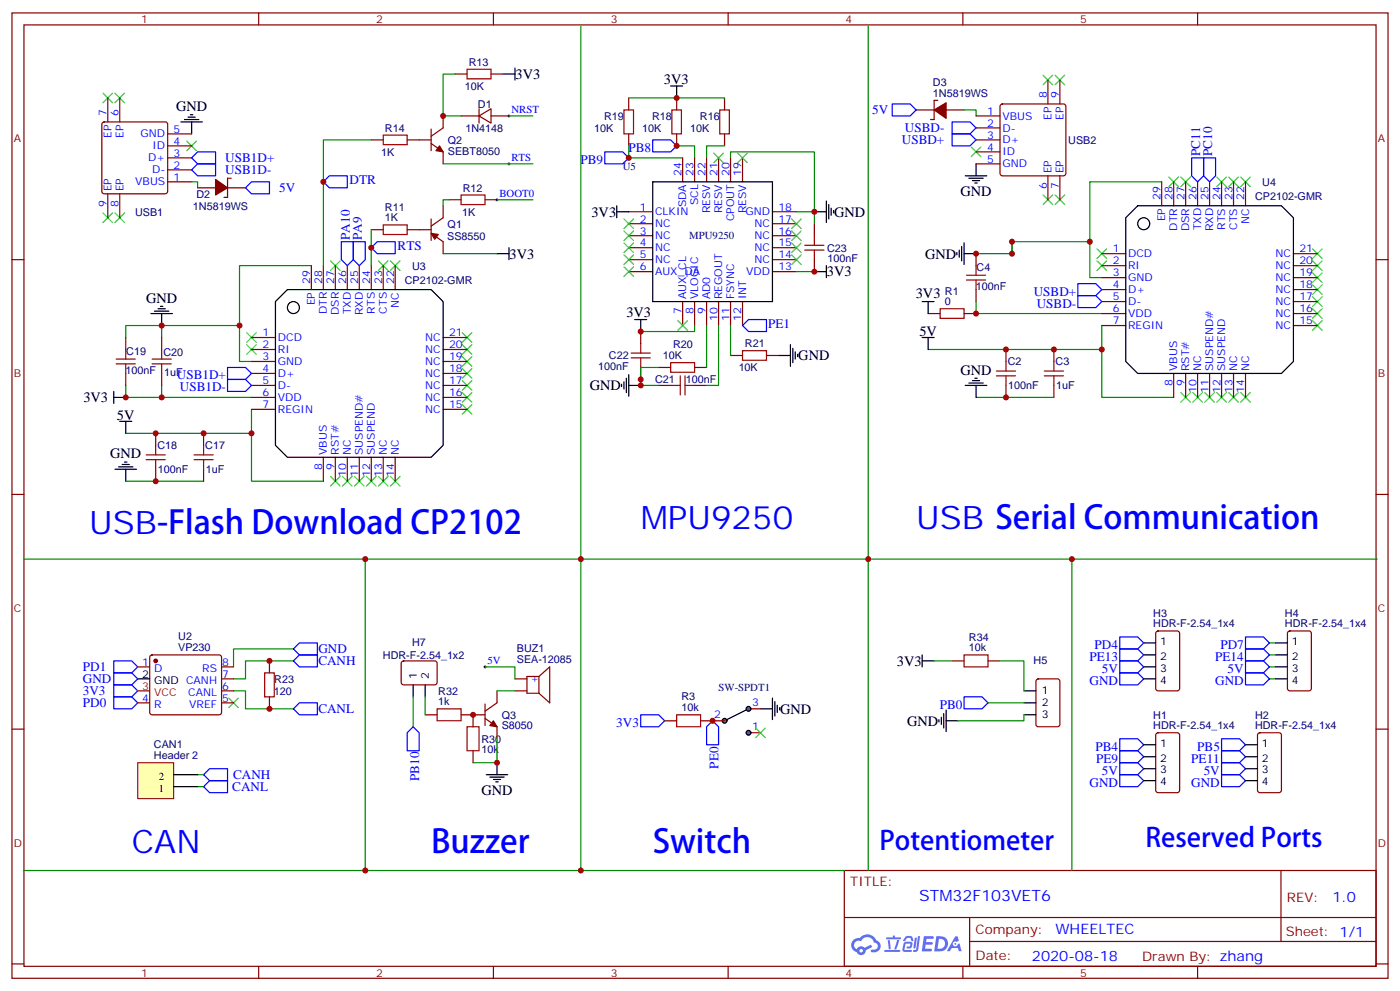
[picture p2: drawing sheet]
<svg xmlns="http://www.w3.org/2000/svg" width="412mm" height="292mm" viewBox="0 0 412 292" stroke-linecap="round" stroke-linejoin="round" font-family="sans-serif">
<g fill="none" stroke="#870000" stroke-width=".35">
<path d="M3.5 3.8h405.4v284.3h-405.4zM7.1 7.3h398.2v277.3h-398.2zM76.2 3.8v3.5M145.3 3.8v3.5M214.5 3.8v3.5M283.6 3.8v3.5M352.8 3.8v3.5M3.5 76.5h3.6M405.3 76.5h3.6M3.5 145.6h3.6M405.3 145.6h3.6M3.5 214.8h3.6"/>
<path d="M405.3 214.8h3.6M248.7 256.4h156.6v28.2h-156.6zM377.3 256.4v20.9M248.7 270.2h156.5M285.6 277.3h119.6M285.6 270.2v14.2M3.5 283.9h3.6M76.2 284.6v3.5M145.3 284.6v3.5M214.5 284.6v3.5M283.6 284.6v3.5M352.8 284.6v3.5"/>
<path d="M405.3 283.9h3.6"/>
</g>
<g fill="#5487ff">
<path d="M272.1 275.7h2.6l.3 .2-.1 .6h-2l-.1 1h1.6l.4 .4-.4 .4h-1.7l-.2 1.1 1.8 .1 .3 .3-.2 .4h-2.9z"/>
<path d="M281.4 275.8h.7l.4 1.3-.7 .3a.74 .74 0 0 0-1.1 .3 .74 .74 0 0 0 .5 1.1 .74 .74 0 0 0 .9-.7l.5-.3 .7 2.4h-.9l-.2-1h-1.9l-.5 1h-.9z"/>
<path d="M269.5 276.2h.6l-.4 2.9a.31 .31 0 0 1-.3 .3 .31 .31 0 0 1-.3-.3z"/>
<path d="M270.4 275.7h.6l-.5 4a.89 .89 0 0 1-.7 .7 .89 .89 0 0 1-.9-.3l1-.5z"/>
<path d="M266.8 275.9l.6-.2 1.2 .1 .5 1.3-.6 .1-.4-.9-1 .1a.95 .95 0 0 1-1 .8l-.1-.2z"/>
<path d="M266.4 277.6l1.8-.2a1.04 1.04 0 0 1 .6 1.1 1.04 1.04 0 0 1-.8 .9h-.7a.29 .29 0 0 1-.3-.4 .29 .29 0 0 1 .3-.2h.7l.2-.8h-1.4l-.4 1.8h1.9a.29 .29 0 0 1 .3 .3 .29 .29 0 0 1-.3 .3h-2l-.4-.3 .2-2.1z"/>
<path d="M260.5 279.8h4.4a.3 .3 0 0 1 .3 .3 .3 .3 0 0 1-.3 .3h-4.3z"/>
<path d="M264.3 276.9h.6l-.5 1.6a1.02 1.02 0 0 1-.7 1.2l-.2-.3z"/>
<path d="M261.5 276.9h.6l.3 2.4-.3 .3-.3-.2z"/>
<path d="M261.1 276.1h1.9l.2-.5h.5l-.1 .5h1.5a.29 .29 0 0 1 .3 .3 .29 .29 0 0 1-.3 .3h-3.9z"/>
<path d="M275.8 275.7l-.6 4.5h1.4a2.27 2.27 0 0 0 2.7-2.3 2.27 2.27 0 0 0-2.7-2.2zM276.6 276.5a1.5 1.5 0 0 1 1.8 1.6 1.5 1.5 0 0 1-1.9 1.3h-.3z"/>
<path d="M251.4 276.9a2.09 2.09 0 0 0 1 3.5 1.37 1.37 0 0 0 1.5 .9 1.37 1.37 0 0 0 1.1-1.4l2-1-.5-.7-1.8 1a1.4 1.4 0 0 0-2.3 .4 1.32 1.32 0 0 1-.6-1.9 1.32 1.32 0 0 1 1.9-.4 2.02 2.02 0 0 1 2-1.3 2.02 2.02 0 0 1 1.8 1.6 1.09 1.09 0 0 1 1.1 1.4 1.09 1.09 0 0 1-1.6 .7 .41 .41 0 0 0-.5 .3 .41 .41 0 0 0 .4 .5 1.89 1.89 0 0 0 2.4-1.2 1.89 1.89 0 0 0-1.2-2.4 2.98 2.98 0 0 0-5-.6l-1 .1zM253.2 280a.52 .52 0 0 1 1 0 .52 .52 0 0 1-1 0z"/>
<circle cx="281.4" cy="278" r=".28"/>
</g>
<g fill="none" stroke="#008700" stroke-width=".35">
<path d="M185.2 28.9h28.2M284 32.4h3.5v1.7M56.4 53.6h1.8v1.7M132.3 58.8h-1.8v1.8M185.2 43v3.5h15.9M199.3 43h5.3v3.5M213.4 43h-5.3v3.5M342.2 53.6h-21.2v28.2h3.6M91.7 78.2h-21.1v28.3h3.5M130.5 74.7h15.9M298.1 71.2v3.5h-10.6M321 71.2h-22.9v3.5"/>
<path d="M47.6 95.9h-10.6v3.5M70.6 95.9h-23v3.5M287.5 88.8v3.6h37.1M324.6 95.9v7h-51.2M37 113.5v3.6h37.1M47.6 113.5v3.6M287.5 117.1h22.9M324.6 102.9v14.2h21.1M74.1 127.6v14.1h21.1M74.1 120.6v7h-37.1M37 141.7h23M86.4 194.7h-14.1v5.3h-3.5"/>
<path d="M86.4 191.1h-17.6v5.3M68.8 203.5h3.5v5.3h14.1M146.4 217.6v7h-7.1M58.2 231.7h1.8M58.2 228.2h1.8"/>
</g>
<g fill="none" stroke="#000" stroke-width=".35">
<path d="M53.3 35.9h6.3M54.3 35.2h4.3M55.4 34.5h2.1M56.1 33.8h.7M56.4 35.9v3.5M197.6 25.3h3.5M199.3 25.3v3.6M192.3 53.6h35.2v35.2h-35.2zM243.4 59.2v6.3M284.3 51.8h6.4M285.4 52.5h4.2M286.5 53.2h2.1"/>
<path d="M287.2 53.9h.7M287.5 48.3v3.5M239.9 62.4h3.5M243.4 78.2v3.6M244.1 60.3v4.2M244.8 61.3v2.1M245.5 62v.7M281.9 74.4v.7M282.6 73.7v2.1M283.3 72.6v4.2M284 74.7h3.5M284 71.5v6.4"/>
<path d="M335.1 60.6h42.4l3.5 3.5v42.4l-3.5 3.5h-42.4l-3.5-3.5v-42.4zM44.4 92.4h6.4M45.5 91.7h4.2M46.6 90.9h2.1M47.3 90.2h.7M47.6 92.4v3.5M84.7 85.3h42.3l3.5 3.5v42.4l-3.5 3.5h-42.3l-3.6-3.5v-42.4zM239.9 80h3.5M271.6 88.8h3.6M271.6 99.4h3.6M273.4 88.8v3.6M273.4 99.4v3.5"/>
<path d="M33.5 117.1h3.5M33.5 115.3v3.5M229.3 104.7h3.5M232.8 101.5v6.4M233.5 102.6v4.2M234.2 103.6v2.2M234.9 104.4v.7M284.3 113.5h6.4M285.4 112.8h4.2M286.5 112.1h2.1M287.2 111.4h.7M287.5 113.5v3.6"/>
<path d="M33.9 138.2h6.3M34.9 137.5h4.3M35.3 124.1h3.5M36 136.8h2.1M36.7 136.1h.7M37 124.1v3.5M37 138.2v3.5M40.6 200h3.5M220.5 208.8l-7.1 3.5M224 208.8h3.5M227.5 205.6v6.3M228.2 206.7v4.2"/>
<path d="M229 207.7v2.1M229.7 208.4v.7M143.2 228.2h6.4M144.3 228.9h4.2M145.3 229.6h2.2M146 230.3h.8M146.4 224.6v3.6"/>
<circle cx="336.9" cy="65.9" r="1.76"/>
<circle cx="86.4" cy="90.6" r="1.76"/>
</g>
<g fill="none" stroke="#3c3" stroke-width=".35">
<path d="M30.3 27.4l2.9 2.9M33.2 27.4l-2.9 2.9M33.9 27.4l2.8 2.9M36.7 27.4l-2.8 2.9M307.3 22.2l2.8 2.8M310.1 22.2l-2.8 2.8M310.8 22.2l2.8 2.8M313.6 22.2l-2.8 2.8M55 41.6l2.9 2.8M57.9 41.6l-2.9 2.8M217.3 45.1l2.8 2.8M220.1 45.1l-2.8 2.8"/>
<path d="M286.1 43.3l2.8 2.8M288.9 43.3l-2.8 2.8M307.3 57.4l2.8 2.9M310.1 57.4l-2.8 2.9M310.8 57.4l2.8 2.9M313.6 57.4l-2.8 2.9M344.3 52.1l2.8 2.9M347.1 52.1l-2.8 2.9M347.8 52.1l2.9 2.9M350.7 52.1l-2.9 2.9M358.4 52.1l2.8 2.9M361.2 52.1l-2.8 2.9"/>
<path d="M361.9 52.1l2.9 2.9M364.8 52.1l-2.9 2.9M365.5 52.1l2.8 2.9M368.3 52.1l-2.8 2.9M30.3 62.7l2.9 2.8M33.2 62.7l-2.9 2.8M33.9 62.7l2.8 2.8M36.7 62.7l-2.8 2.8M97.4 76.8l2.8 2.9M100.2 76.8l-2.8 2.9M111.5 76.8l2.8 2.9M114.3 76.8l-2.8 2.9"/>
<path d="M115 76.8l2.8 2.9M117.8 76.8l-2.8 2.9M183.8 75.1l2.8 2.8M183.8 71.5l2.8 2.9M183.8 68l2.8 2.8M183.8 64.5l2.8 2.8M183.8 78.6l2.8 2.8M186.6 71.5l-2.8 2.9M186.6 68l-2.8 2.8M186.6 64.5l-2.8 2.8M186.6 75.1l-2.8 2.8M186.6 78.6l-2.8 2.8"/>
<path d="M233.2 75.1l2.8 2.8M233.2 71.5l2.8 2.9M233.2 68l2.8 2.8M233.2 64.5l2.8 2.8M236 75.1l-2.8 2.8M236 71.5l-2.8 2.9M236 68l-2.8 2.8M236 64.5l-2.8 2.8M323.1 73.3l2.9 2.8M323.1 76.8l2.9 2.9M326 76.8l-2.9 2.9M326 73.3l-2.9 2.8"/>
<path d="M386.6 76.8l2.9 2.9M386.6 73.3l2.9 2.8M389.5 76.8l-2.9 2.9M389.5 73.3l-2.9 2.8M72.7 98l2.8 2.8M75.5 98l-2.8 2.8M136.2 98l2.8 2.8M139 98l-2.8 2.8M386.6 80.4l2.9 2.8M386.6 94.5l2.9 2.8M386.6 90.9l2.9 2.9M386.6 87.4l2.9 2.8"/>
<path d="M386.6 83.9l2.9 2.8M389.5 83.9l-2.9 2.8M389.5 94.5l-2.9 2.8M389.5 90.9l-2.9 2.9M389.5 80.4l-2.9 2.8M389.5 87.4l-2.9 2.8M72.7 101.5l2.8 2.9M75.5 101.5l-2.8 2.9M136.2 119.2l2.8 2.8M136.2 115.6l2.8 2.9M136.2 112.1l2.8 2.8M136.2 108.6l2.8 2.8"/>
<path d="M136.2 105.1l2.8 2.8M136.2 101.5l2.8 2.9M139 108.6l-2.8 2.8M139 119.2l-2.8 2.8M139 115.6l-2.8 2.9M139 112.1l-2.8 2.8M139 105.1l-2.8 2.8M139 101.5l-2.8 2.9M347.8 115.6l2.9 2.9M350.7 115.6l-2.9 2.9M351.4 115.6l2.8 2.9M354.2 115.6l-2.8 2.9"/>
<path d="M354.9 115.6l2.8 2.9M357.7 115.6l-2.8 2.9M358.4 115.6l2.8 2.9M361.2 115.6l-2.8 2.9M361.9 115.6l2.9 2.9M364.8 115.6l-2.9 2.9M365.5 115.6l2.8 2.9M368.3 115.6l-2.8 2.9M97.4 140.3l2.8 2.9M100.2 140.3l-2.8 2.9M100.9 140.3l2.8 2.9M103.7 140.3l-2.8 2.9"/>
<path d="M104.4 140.3l2.8 2.9M107.2 140.3l-2.8 2.9M107.9 140.3l2.9 2.9M110.8 140.3l-2.9 2.9M111.5 140.3l2.8 2.9M114.3 140.3l-2.8 2.9M115 140.3l2.8 2.9M117.8 140.3l-2.8 2.9M67.4 205.6l2.8 2.8M70.2 205.6l-2.8 2.8"/>
</g>
<g fill="none" stroke="#00f" stroke-width=".35">
<path d="M262.8 30.6h5.3l1.8 1.8-1.8 1.7h-5.3zM280.5 35.9h5.2l1.8 1.8-1.8 1.7h-5.2zM280.5 39.4h5.2l1.8 1.8-1.8 1.8h-5.2zM56.4 50l1.8-1.7h5.3v3.5h-5.3zM56.4 46.5l1.8-1.8h5.3v3.6h-5.3zM72.3 55.3l1.8-1.7h5.3v3.5h-5.3zM100.5 71.2h3.6v5.3l-1.8 1.7-1.8-1.7zM104.1 71.2h3.5v5.3l-1.8 1.7-1.7-1.7zM317.5 87.1h5.3l1.8 1.7-1.8 1.8h-5.3zM317.5 83.5h5.3l1.8 1.8-1.8 1.8h-5.3zM67 111.8h5.3l1.8 1.7-1.8 1.8h-5.3zM67 108.2h5.3l1.8 1.8-1.8 1.8h-5.3z"/>
<path d="M33.5 198.2h5.3l1.8 1.8-1.8 1.7h-5.3zM33.5 194.7h5.3l1.8 1.7-1.8 1.8h-5.3zM86.4 194.7l1.8-1.8h5.3v3.5h-5.3zM86.4 191.1l1.8-1.7h5.3v3.5h-5.3zM33.5 201.7h5.3l1.8 1.8-1.8 1.7h-5.3zM33.5 205.2h5.3l1.8 1.8-1.8 1.8h-5.3zM86.4 208.8l1.8-1.8h5.3v3.5h-5.3zM121.7 214.1l1.8 1.7v5.3h-3.6v-5.3zM188.7 210.5h5.3l1.8 1.8-1.8 1.8h-5.3zM209.9 212.3l1.8 1.8v5.3h-3.6v-5.3zM60 228.2l1.7-1.8h5.3v3.5h-5.3zM60 231.7l1.7-1.8h5.3v3.6h-5.3z"/>
</g>
<g fill="none" stroke="#a10000" stroke-width=".35">
<path d="M183.8 32.4h2.8v7h-2.8zM197.9 32.4h2.8v7h-2.8zM212 32.4h2.8v7h-2.8zM135.8 57.4h7.1v2.9h-7.1zM112.9 66.3h7v2.8h-7zM237.1 72.2h5.6M237.1 73.7h5.6M239.9 69.4v2.8M239.9 73.7v2.8M287.5 78.2v2.9M276.9 90.9h7.1v2.9h-7.1zM284.7 82.5h5.6"/>
<path d="M284.7 81.1h5.6M287.5 82.5v2.8M34.2 107.2h5.7M34.2 105.8h5.7M37 102.9v2.9M37 107.2v2.8M44.8 107.2h5.6M44.8 105.8h5.6M47.6 102.9v2.9M47.6 107.2v2.8M293.5 110.7h5.7M293.5 109.3h5.7"/>
<path d="M296.3 106.5v2.8M296.3 110.7v2.8M307.6 110.7h5.7M307.6 109.3h5.7M310.4 106.5v2.8M310.4 110.7v2.8M43 135.4h5.7M43 134h5.7M45.9 131.2v2.8M45.9 135.4v2.8M57.1 135.4h5.7M57.1 134h5.7"/>
<path d="M60 131.2v2.8M60 135.4v2.8M78 198.2h2.8v7h-2.8zM128.8 208.8h7v3.5h-7zM137.6 214.1h3.5v7h-3.5zM199.3 210.5h7.1v3.6h-7.1z"/>
</g>
<g fill="none" stroke="#870000" stroke-width=".35">
<path d="M30.2 36.1l.5-.2h18l.5 .2 .2 .5v19.8l-.2 .5-.5 .2h-18l-.5-.3-.2-.4v-19.8zM31.7 28.9v7M35.3 28.9v7M49.4 39.4h7M185.2 28.9v3.5M185.2 39.4v3.6M199.3 28.9v3.5M199.3 39.4v3.6M213.4 28.9v3.5M213.4 39.4v3.6M269.9 32.4h5.3M276.2 29.6h-1v5.6h-1.1"/>
<path d="M278.7 32.4h5.3M287.5 34.1h7.1M287.5 37.7h7.1M294.8 30.8l.5-.2h18l.5 .2 .2 .5v19.8l-.3 .5-.4 .2h-18l-.5-.2-.2-.5v-19.8zM308.7 23.6v7M312.2 23.6v7M31.7 57.1v7M35.3 57.1v7M49.4 53.6h7M49.4 50h7M49.4 46.5h7M49.4 43h7"/>
<path d="M58.2 55.3h5.3M67 55.3h5.3M68.1 52.5h-1.1v5.6h-1M132.3 58.8h3.5M142.9 58.8h3.5M201.1 46.5v7.1M204.6 46.5v7.1M208.1 46.5v7.1M211.7 46.5v7.1M215.2 46.5v7.1M218.7 46.5v7.1M287.5 41.2h7.1"/>
<path d="M287.5 44.7h7.1M287.5 48.3h7.1M308.7 51.8v7M312.2 51.8v7M342.2 53.6v7M345.7 53.6v7M349.2 53.6v7M352.8 53.6v7M356.3 53.6v7M359.8 53.6v7M363.4 53.6v7M366.9 53.6v7"/>
<path d="M91.7 78.2v7.1M95.2 78.2v7.1M98.8 78.2v7.1M102.3 78.2v7.1M105.8 78.2v7.1M109.4 78.2v7.1M109.4 67.7h3.5M112.9 78.2v7.1M116.4 78.2v7.1M119.9 67.7h7.1M127 68.7l3.5 2.5v3.5M127 64.5v6.3"/>
<path d="M130.5 60.6v3.5l-3.5 2.5M185.2 65.9h7.1M185.2 69.4h7.1M185.2 73h7.1M185.2 76.5h7.1M185.2 62.4h7.1M227.5 65.9h7.1M227.5 69.4h7.1M227.5 73h7.1M227.5 76.5h7.1M227.5 62.4h7.1M239.9 65.9v3.5"/>
<path d="M239.9 76.5v3.5M287.5 74.7v3.5M324.6 74.7h7M324.6 78.2h7M381 74.7h7.1M381 78.2h7.1M37 99.4v3.5M47.6 99.4v3.5M74.1 99.4h7M130.5 99.4h7.1M185.2 80h7.1M201.1 88.8v7.1"/>
<path d="M204.6 88.8v7.1M208.1 88.8v7.1M211.7 88.8v7.1M215.2 88.8v7.1M218.7 88.8v7.1M227.5 80h7.1M273.4 92.4h3.5M284 92.4h3.5M287.5 85.3v3.5M324.6 92.4h7M324.6 81.8h7M324.6 85.3h7"/>
<path d="M324.6 88.8h7M324.6 95.9h7M381 92.4h7.1M381 81.8h7.1M381 85.3h7.1M381 88.8h7.1M381 95.9h7.1M37 110v3.5M47.6 110v3.5M74.1 102.9h7M74.1 106.5h7M74.1 110h7"/>
<path d="M74.1 113.5h7M74.1 117.1h7M130.5 102.9h7.1M130.5 106.5h7.1M130.5 110h7.1M130.5 113.5h7.1M130.5 117.1h7.1M296.3 102.9v3.6M296.3 113.5v3.6M310.4 102.9v3.6M310.4 113.5v3.6M345.7 110v7.1"/>
<path d="M349.2 110v7.1M352.8 110v7.1M356.3 110v7.1M359.8 110v7.1M363.4 110v7.1M366.9 110v7.1M45.9 127.6v3.6M45.9 138.2v3.5M60 127.6v3.6M60 138.2v3.5M74.1 120.6h7M95.2 134.7v7"/>
<path d="M98.8 134.7v7M102.3 134.7v7M105.8 134.7v7M109.4 134.7v7M112.9 134.7v7M116.4 134.7v7M130.5 120.6h7.1M40.6 196.4h3.5M44.3 193.1l.5-.2h19.8l.5 .2 .2 .5v16.2l-.3 .5-.4 .2h-19.8l-.5-.2-.2-.5v-16.2zM65.3 196.4h3.5M65.3 200h3.5M79.4 194.7v3.5"/>
<path d="M151.7 200h3.5M158.7 199.2l3.2-2.8v10.6l-3.2-2.8M158.7 199.2v5M158.7 199.2h-3.5v5h3.5M40.6 207h3.5M65.3 207h3.5M65.3 203.5h3.5M79.4 205.2v3.6M125.2 210.5h3.6M135.8 210.5h7.1M139.3 210.5v3.6M142.9 211.6l3.5 2.5v3.5"/>
<path d="M142.9 207.4v6.3M146.4 203.5v3.5l-3.5 2.5M151.7 203.5h3.5M195.8 212.3h3.5M206.4 212.3h3.5M220.5 208.8h3.5M220.5 215.8h3.5M139.3 221.1v3.5"/>
</g>
<g fill="#870000" stroke="#870000" stroke-width=".35">
<path d="M127 68.7l2.1 .4-1 1.4z"/>
<path d="M63.5 52.8l3.5 2.5-3.5 2.1z"/>
<path d="M275.2 32.4l3.5-2.1v4.6z"/>
<path d="M145.3 212.3l1.1 1.8-2.1-.4z"/>
<circle cx="45.9" cy="194.7" r=".53"/>
</g>
<path d="M146 58.8h.8M146.4 58.5v.7M142.5 196.4h.7M142.9 196.1v.7" fill="none" stroke="#000" stroke-width=".29"/>
<path d="M40.6 203.5h3.5" fill="none" stroke="#f00" stroke-width=".35"/>
<g fill="#666" stroke="#000" stroke-width=".35">
<circle cx="220.5" cy="208.8" r=".71"/>
<circle cx="220.5" cy="215.8" r=".71"/>
<circle cx="213.4" cy="212.3" r=".71"/>
</g>
<g fill="none" stroke="#870000" stroke-width=".35">
<path d="M127 38v6.4M130.5 34.1v3.6l-3.5 2.4M134.1 21.8h3.5M135.8 34.1h5.3M141.1 32v4.3M141.1 34.1l3.5-2.1v4.3zM144.6 21.8h3.6M144.6 34.1h5.3M109.4 41.2h3.5M119.9 41.2h7.1M127 42.3l3.5 2.4v3.6M188.7 97.6v3.6"/>
<path d="M188.7 108.2v3.6M194 108.2h3.6M194 113.5h3.6M204.6 108.2h3.5M204.6 113.5h3.5M215.2 104.7h3.5M225.8 104.7h3.5M118.4 194.9l.5-.2h9.4l.5 .7-.1 5.9-.6 .4h-9.5l-.4-.7v-5.6zM340.7 186l.4-.2h5.7l.6 .5 .1 16.5-.5 .6-5.9 .1-.6-.5-.1-16.5zM379.5 186l.4-.2h5.7l.6 .5 .1 16.5-.5 .6-5.9 .1-.6-.5-.1-16.5zM209.9 212.3h3.5M305.4 200.2l.5-.2h5.6l.7 .4v13l-.5 .6-5.8 .1-.7-.5v-12.9z"/>
<path d="M340.7 216l.4-.2h5.7l.6 .5 .1 16.5-.5 .6-5.9 .1-.6-.5-.1-16.5zM370.7 216l.4-.2h5.7l.6 .5 .1 16.5-.5 .6-5.9 .1-.6-.5-.1-16.5z"/>
</g>
<path d="M210.3 45.1l2.8 2.8M213.1 45.1l-2.8 2.8M199.7 94.5l2.8 2.8M202.5 94.5l-2.8 2.8M222.6 214.4l2.8 2.8M225.4 214.4l-2.8 2.8" fill="none" stroke="#3c3" stroke-width=".35"/>
<g fill="none" stroke="#008700" stroke-width=".35">
<path d="M134.1 21.8h-3.6v12.3h5.3M149.9 34.1h7.1M109.4 41.2h-14.2v37M130.5 48.3h26.5M146.4 58.8h10.6M215.2 46.5v-1.8h24.7v17.7M109.4 67.7v10.5M234.6 62.4h5.3v3.5M204.6 95.9v1.7h-15.9M208.1 95.9v12.3M211.7 95.9v17.6h-3.6M215.2 95.9v8.8"/>
<path d="M234.6 80h5.3M188.7 111.8v1.7M194 108.2h-5.3v5.3h5.3M142.9 196.4h8.8v3.6M373.9 200h1.8M373.9 196.4h1.8M373.9 192.9h1.8M373.9 189.4h1.8M146.4 203.5h5.3"/>
</g>
<g fill="none" stroke="#00f" stroke-width=".35">
<path d="M95.2 53.6l1.8-1.8h5.3v3.5h-5.3zM178.2 44.7h5.2l1.8 1.8-1.8 1.8h-5.2zM192.3 41.2h5.3l1.7 1.8-1.7 1.7h-5.3zM351 46.5h3.5v5.3l-1.7 1.8-1.8-1.8zM354.5 46.5h3.6v5.3l-1.8 1.8-1.8-1.8zM109.4 73l1.7-1.8h5.3v3.5h-5.3zM218.7 95.9l1.8-1.8h5.3v3.5h-5.3zM329.8 191.1h5.3l1.8 1.8-1.8 1.8h-5.3zM329.8 187.6h5.3l1.8 1.8-1.8 1.7h-5.3zM329.8 194.7h5.3l1.8 1.7-1.8 1.8h-5.3zM329.8 198.2h5.3l1.8 1.8-1.8 1.7h-5.3zM366.9 187.6h5.3l1.7 1.8-1.7 1.7h-5.3z"/>
<path d="M366.9 191.1h5.3l1.7 1.8-1.7 1.8h-5.3zM366.9 194.7h5.3l1.7 1.7-1.7 1.8h-5.3zM366.9 198.2h5.3l1.7 1.8-1.7 1.7h-5.3zM284 205.2h5.3l1.7 1.8-1.7 1.8h-5.3zM329.8 217.6h5.3l1.8 1.8-1.8 1.7h-5.3zM359.8 217.6h5.3l1.8 1.8-1.8 1.7h-5.3zM329.8 221.1h5.3l1.8 1.8-1.8 1.7h-5.3zM329.8 224.6h5.3l1.8 1.8-1.8 1.8h-5.3zM329.8 228.2h5.3l1.8 1.7-1.8 1.8h-5.3zM359.8 221.1h5.3l1.8 1.8-1.8 1.7h-5.3zM359.8 224.6h5.3l1.8 1.8-1.8 1.8h-5.3zM359.8 228.2h5.3l1.8 1.7-1.8 1.8h-5.3z"/>
</g>
<g fill="none" stroke="#000" stroke-width=".35">
<path d="M148.2 21.8h3.5M151.7 20v3.6M146.4 74.7h3.5M149.9 73v3.5M181.7 62.4h3.5M181.7 60.6v3.5M187 94.1h3.5M188.7 94.1v3.5M183.1 113.2v.7M183.8 112.5v2.1M184.5 111.4v4.2M185.2 113.5h3.5"/>
<path d="M185.2 110.3v6.4M271.6 194.7h3.6M271.6 192.9v3.5M336.9 189.4h3.5M336.9 192.9h3.5M336.9 196.4h3.5M336.9 200h3.5M375.7 189.4h3.5M375.7 192.9h3.5M375.7 196.4h3.5M375.7 200h3.5M121.7 201.7v3.5"/>
<path d="M125.2 201.7v3.5M276.6 211.9v.8M277.3 211.2v2.2M278 210.2v4.2M278.7 212.3h3.5M278.7 209.1v6.4M301.6 210.5h3.6M301.6 203.5h3.6M301.6 207h3.6M336.9 219.4h3.5M366.9 219.4h3.5M336.9 222.9h3.5"/>
<path d="M336.9 226.4h3.5M336.9 229.9h3.5M366.9 222.9h3.5M366.9 226.4h3.5M366.9 229.9h3.5"/>
</g>
<path d="M112.9 39.8h7v2.8h-7zM137.6 20.4h7v2.8h-7zM185.9 105.4h5.7M185.9 104h5.7M188.7 101.2v2.8M188.7 105.4v2.8M197.6 106.8h7v2.8h-7zM197.6 113.5h2.8M200.4 110.7v5.6M201.8 113.5h2.8M201.8 110.7v5.6M218.7 103.3h7.1v2.8h-7.1z" fill="none" stroke="#a10000" stroke-width=".35"/>
<path d="M149.6 34.1h.7M149.9 33.8v.7M149.6 48.3h.7M149.9 47.9v.7" fill="none" stroke="#000" stroke-width=".29"/>
<path d="M129.5 43l1 1.7-2.1-.3z" fill="#870000" stroke="#870000" stroke-width=".35"/>
<path d="M40.6 224.6h10.6v10.6h-10.6z" fill="#ffffb0" stroke="#800000" stroke-width=".29"/>
<path d="M51.2 231.7h7M51.2 228.2h7" fill="none" stroke="#000" stroke-width=".35"/>
<path d="M171.1 7.7v248.7M255.8 7.7v248.7M7.1 164.7h398.6M107.6 164.7v91.7M315.7 164.7v91.7M275.2 194.7h5.3M294.6 194.7h7v8.8M121.7 205.2v8.9M125.2 205.2v5.3M291 207h10.6M301.6 210.5v1.8h-19.4M7.1 256.4h241.6" fill="none" stroke="#008700" stroke-width=".35"/>
<path d="M284 192.9h7v3.5h-7z" fill="none" stroke="#a10000" stroke-width=".35"/>
<path d="M280.5 194.7h3.5M291 194.7h3.6" fill="none" stroke="#870000" stroke-width=".35"/>
<g fill="#c00">
<circle cx="109.4" cy="73" r=".88"/>
<circle cx="185.2" cy="46.5" r=".88"/>
<circle cx="188.7" cy="97.6" r=".88"/>
<circle cx="239.9" cy="62.4" r=".88"/>
<circle cx="209.9" cy="212.3" r=".88"/>
<circle cx="310.4" cy="102.9" r=".88"/>
<circle cx="324.6" cy="102.9" r=".88"/>
<circle cx="296.3" cy="102.9" r=".88"/>
<circle cx="296.3" cy="117.1" r=".88"/>
<circle cx="60" cy="127.6" r=".88"/>
<circle cx="74.1" cy="127.6" r=".88"/>
<circle cx="37" cy="117.1" r=".88"/>
<circle cx="47.6" cy="95.9" r=".88"/>
<circle cx="70.6" cy="95.9" r=".88"/>
<circle cx="47.6" cy="117.1" r=".88"/>
<circle cx="45.9" cy="127.6" r=".88"/>
<circle cx="45.9" cy="141.7" r=".88"/>
<circle cx="79.4" cy="208.8" r=".88"/>
<circle cx="79.4" cy="194.7" r=".88"/>
<circle cx="139.3" cy="210.5" r=".88"/>
<circle cx="146.4" cy="224.6" r=".88"/>
<circle cx="239.9" cy="80" r=".88"/>
<circle cx="199.3" cy="43" r=".88"/>
<circle cx="199.3" cy="28.9" r=".88"/>
<circle cx="188.7" cy="111.8" r=".88"/>
<circle cx="130.5" cy="34.1" r=".88"/>
<circle cx="95.3" cy="53.6" r=".88"/>
<circle cx="188.7" cy="113.5" r=".88"/>
<circle cx="287.5" cy="92.4" r=".88"/>
<circle cx="298.1" cy="71.2" r=".88"/>
<circle cx="321" cy="71.2" r=".88"/>
<circle cx="298.1" cy="74.7" r=".88"/>
<circle cx="287.5" cy="74.7" r=".88"/>
<circle cx="255.8" cy="164.7" r=".88"/>
<circle cx="107.6" cy="164.7" r=".88"/>
<circle cx="171.1" cy="164.7" r=".88"/>
<circle cx="107.6" cy="256.4" r=".88"/>
<circle cx="171.1" cy="256.4" r=".88"/>
<circle cx="315.7" cy="164.7" r=".88"/>
</g>
<g font-size="9.5" fill="#00f">
<text x="188.7" y="155.9">MPU9250</text>
<text x="269.8" y="155.9">USB Serial Communication</text>
<text x="26.2" y="157.2">USB-Flash Download CP2102</text>
<text x="38.8" y="251.1">CAN</text>
<text x="127" y="251.1">Buzzer</text>
<text x="192.3" y="251.1">Switch</text>
</g>
<g font-size="7.8" fill="#00f">
<text x="259.1" y="250.3">Potentiometer</text>
<text x="337.4" y="249.5">Reserved Ports</text>
</g>
<text font-size="4.6" fill="#00f" x="270.8" y="265.4">STM32F103VET6</text>
<g font-size="4.2">
<text x="151.9" y="23.2">3V3</text>
<text x="195.6" y="24.6">3V3</text>
<text x="51.9" y="32.7">GND</text>
<text x="282.9" y="57.9">GND</text>
<text x="174.2" y="63.8">3V3</text>
<text x="245.7" y="63.8">GND</text>
<text x="150.1" y="76.2">3V3</text>
<text x="272.5" y="76.2">GND</text>
<text x="243.6" y="81.4">3V3</text>
<text x="43" y="89.1">GND</text>
<text x="269.8" y="87.7">3V3</text>
<text x="184.5" y="93.4">3V3</text>
<text x="270.8" y="99.1">5V</text>
<text x="235.2" y="106.1">GND</text>
<text x="282.9" y="110.3">GND</text>
<text x="24.6" y="118.5">3V3</text>
<text x="173.8" y="115">GND</text>
<text x="34.5" y="123.8">5V</text>
<text x="32.5" y="135">GND</text>
<text x="264.2" y="196.1">3V3</text>
<text x="229.8" y="210.2">GND</text>
<text x="267.2" y="213.7">GND</text>
<text x="141.8" y="234.3">GND</text>
</g>
<g font-size="4.2" fill="#00f">
<text x="392.5" y="265.7">1.0</text>
<text x="310.9" y="275.2">WHEELTEC</text>
<text x="304" y="283">2020-08-18</text>
</g>
<g font-size="3.9" fill="#00f">
<text x="256.9" y="33.6">5V</text>
<text x="266.5" y="38.9">USBD-</text>
<text x="66.4" y="47.8">USB1D+</text>
<text x="185.1" y="44.7">PB8</text>
<text x="265.7" y="42.4">USBD+</text>
<text x="353.6" y="46" transform="rotate(-90 353.6 46)">PC11</text>
<text x="357.1" y="46" transform="rotate(-90 357.1 46)">PC10</text>
<text x="66.4" y="51.3">USB1D-</text>
<text x="171" y="48.3">PB9</text>
<text x="82.3" y="56.6">5V</text>
<text x="103" y="54.2">DTR</text>
<text x="103.1" y="70.7" transform="rotate(-90 103.1 70.7)">PA10</text>
<text x="106.6" y="70.7" transform="rotate(-90 106.6 70.7)">PA9</text>
<text x="117.1" y="73.7">RTS</text>
<text x="304.5" y="87.1">USBD+</text>
<text x="305.4" y="90.6">USBD-</text>
<text x="226.3" y="96.6">PE1</text>
<text x="52.1" y="111.8">USB1D+</text>
<text x="53" y="115.3">USB1D-</text>
<text x="322.4" y="191.1">PD4</text>
<text x="359.5" y="191.1">PD7</text>
<text x="24.4" y="197.7">PD1</text>
<text x="93.8" y="195.9">CANH</text>
<text x="93.8" y="192.4">GND</text>
<text x="320.9" y="194.7">PE13</text>
<text x="358" y="194.7">PE14</text>
<text x="24.4" y="201.2">GND</text>
<text x="320.9" y="201.7">GND</text>
<text x="324.6" y="198.2">5V</text>
<text x="358" y="201.7">GND</text>
<text x="361.6" y="198.2">5V</text>
<text x="24.4" y="208.3">PD0</text>
<text x="24.4" y="204.7">3V3</text>
<text x="276.8" y="208.8">PB0</text>
<text x="93.8" y="210">CANL</text>
<text x="181.5" y="214.1">3V3</text>
<text x="322.7" y="221.1">PB4</text>
<text x="352.7" y="221.1">PB5</text>
<text x="211.7" y="226.4" transform="rotate(-90 211.7 226.4)">PE0</text>
<text x="322.9" y="224.6">PE9</text>
<text x="350.9" y="224.6">PE11</text>
<text x="68.4" y="232.9">CANL</text>
<text x="68.7" y="229.4">CANH</text>
<text x="123.5" y="230" transform="rotate(-90 123.5 230)">PB10</text>
<text x="320.9" y="231.7">GND</text>
<text x="324.6" y="228.2">5V</text>
<text x="350.9" y="231.7">GND</text>
<text x="354.6" y="228.2">5V</text>
</g>
<g font-size="3.9" fill="#800">
<text x="250.5" y="261">TITLE:</text>
<text x="379.1" y="265.7">REV:</text>
<text x="287.4" y="275.2">Company:</text>
<text x="378.7" y="275.8">Sheet: 1/1</text>
<text x="287.4" y="282.9">Date:</text>
<text x="336.4" y="282.9">Drawn By: zhang</text>
</g>
<g font-size="3.2" fill="#800">
<text x="41.6" y="6.8">1</text>
<text x="110.8" y="6.8">2</text>
<text x="179.9" y="6.8">3</text>
<text x="249.1" y="6.8">4</text>
<text x="318.2" y="6.8">5</text>
<text x="4.1" y="41.9">A</text>
<text x="405.9" y="41.9">A</text>
<text x="4.1" y="111.1">B</text>
<text x="405.9" y="111.1">B</text>
<text x="4.1" y="180.2">C</text>
<text x="405.9" y="180.2">C</text>
<text x="4.1" y="249.3">D</text>
<text x="405.9" y="249.3">D</text>
<text x="41.6" y="287.6">1</text>
<text x="110.8" y="287.6">2</text>
<text x="179.9" y="287.6">3</text>
<text x="249.1" y="287.6">4</text>
<text x="318.2" y="287.6">5</text>
</g>
<g font-size="3.2" fill="#000080">
<text x="138.1" y="19.4">R13</text>
<text x="137" y="26.5">10K</text>
<text x="274.8" y="28.5">1N5819WS</text>
<text x="274.8" y="25.3">D3</text>
<text x="140.8" y="31.8">D1</text>
<text x="178" y="35.3">R19</text>
<text x="192.1" y="35.3">R18</text>
<text x="206.2" y="35.3">R16</text>
<text x="113.4" y="38.9">R14</text>
<text x="137.1" y="38.9">1N4148</text>
<text x="175.1" y="38.8">10K</text>
<text x="189.2" y="38.8">10K</text>
<text x="203.3" y="38.8">10K</text>
<text x="112.3" y="45.9">1K</text>
<text x="131.9" y="45.5">SEBT8050</text>
<text x="131.9" y="42.4">Q2</text>
<text x="314.7" y="42.3">USB2</text>
<text x="183.4" y="50">U5</text>
<text x="57.9" y="58.2">D2</text>
<text x="136.3" y="56.5">R12</text>
<text x="369.7" y="58.8">CP2102-GMR</text>
<text x="371.8" y="54.7">U4</text>
<text x="39.8" y="63.5">USB1</text>
<text x="56.8" y="61.7">1N5819WS</text>
<text x="113.4" y="65.2">1K</text>
<text x="113.4" y="62.1">R11</text>
<text x="136.1" y="63.6">1K</text>
<text x="131.7" y="70.5">SS8550</text>
<text x="131.9" y="67">Q1</text>
<text x="203" y="70.5">MPU9250</text>
<text x="243.6" y="74.1">C23</text>
<text x="243.7" y="77.3">100nF</text>
<text x="119.2" y="83.5">CP2102-GMR</text>
<text x="121.4" y="79.4">U3</text>
<text x="287.7" y="79.7">C4</text>
<text x="278.4" y="89.9">0</text>
<text x="278.4" y="86.8">R1</text>
<text x="287.4" y="85.4">100nF</text>
<text x="37.2" y="104.4">C19</text>
<text x="48.1" y="104.8">C20</text>
<text x="179.4" y="105.9">C22</text>
<text x="195.3" y="105.8">10K</text>
<text x="198.3" y="102.6">R20</text>
<text x="219.5" y="102.3">R21</text>
<text x="296.8" y="107.6">C2</text>
<text x="311" y="107.6">C3</text>
<text x="37" y="110.1">100nF</text>
<text x="48.3" y="110.8">1uF</text>
<text x="176.2" y="109">100nF</text>
<text x="193" y="112.9">C21</text>
<text x="202" y="112.9">100nF</text>
<text x="217.6" y="109.4">10K</text>
<text x="297" y="114.6">100nF</text>
<text x="311.1" y="114.6">1uF</text>
<text x="46.4" y="132.3">C18</text>
<text x="60.5" y="132.3">C17</text>
<text x="46.5" y="139.3">100nF</text>
<text x="60.7" y="139.3">1uF</text>
<text x="339.7" y="184.8">HDR-F-2.54_1x4</text>
<text x="339.7" y="181.8">H3</text>
<text x="378.5" y="184.8">HDR-F-2.54_1x4</text>
<text x="378.5" y="181.8">H4</text>
<text x="52.5" y="191.7">VP230</text>
<text x="52.5" y="188.6">U2</text>
<text x="121.4" y="190.4">H7</text>
<text x="285.4" y="191.8">10k</text>
<text x="285.4" y="188.7">R34</text>
<text x="112.8" y="194">HDR-F-2.54_1x2</text>
<text x="152.2" y="195.4">SEA-12085</text>
<text x="152.2" y="192.1">BUZ1</text>
<text x="304.5" y="195.7">H5</text>
<text x="80.8" y="201.1">R23</text>
<text x="211.7" y="203.5">SW-SPDT1</text>
<text x="80.7" y="204.6">120</text>
<text x="129.1" y="207.7">1k</text>
<text x="129.1" y="204.6">R32</text>
<text x="200.7" y="209.5">10k</text>
<text x="200.7" y="206.3">R3</text>
<text x="147.8" y="214.8">S8050</text>
<text x="147.8" y="211.8">Q3</text>
<text x="339.7" y="214.8">HDR-F-2.54_1x4</text>
<text x="339.7" y="211.8">H1</text>
<text x="369.7" y="214.8">HDR-F-2.54_1x4</text>
<text x="369.7" y="211.8">H2</text>
<text x="45.4" y="220.4">CAN1</text>
<text x="141.8" y="221.9">10k</text>
<text x="141.8" y="218.8">R30</text>
<text x="45.4" y="223.6">Header 2</text>
</g>
<g font-size="3.2" fill="#00f">
<text x="308.3" y="28.9" transform="rotate(-90 308.3 28.9)">8</text>
<text x="311.9" y="28.9" transform="rotate(-90 311.9 28.9)">9</text>
<text x="31.4" y="34.1" transform="rotate(-90 31.4 34.1)">7</text>
<text x="34.9" y="34.1" transform="rotate(-90 34.9 34.1)">6</text>
<text x="150.6" y="33.3">NRST</text>
<text x="290.8" y="33.8">1</text>
<text x="295.3" y="35.2">VBUS</text>
<text x="309.7" y="35.2" transform="rotate(-90 309.7 35.2)">EP</text>
<text x="313.3" y="35.2" transform="rotate(-90 313.3 35.2)">EP</text>
<text x="32.8" y="40.5" transform="rotate(-90 32.8 40.5)">EP</text>
<text x="36.3" y="40.5" transform="rotate(-90 36.3 40.5)">EP</text>
<text x="41.4" y="40.5">GND</text>
<text x="51.2" y="39.1">5</text>
<text x="290.8" y="37.3">2</text>
<text x="290.8" y="40.9">3</text>
<text x="295.3" y="38.7">D-</text>
<text x="43.6" y="47.6">D+</text>
<text x="44.9" y="44">ID</text>
<text x="51.2" y="46.1">3</text>
<text x="51.2" y="42.6">4</text>
<text x="150.6" y="47.4">RTS</text>
<text x="290.8" y="44.4">4</text>
<text x="290.8" y="47.9">5</text>
<text x="295.3" y="42.3">D+</text>
<text x="295.3" y="45.8">ID</text>
<text x="44.8" y="51.1">D-</text>
<text x="51.2" y="53.2">1</text>
<text x="51.2" y="49.7">2</text>
<text x="200.7" y="51.8" transform="rotate(-90 200.7 51.8)">24</text>
<text x="204.3" y="51.8" transform="rotate(-90 204.3 51.8)">23</text>
<text x="207.8" y="51.8" transform="rotate(-90 207.8 51.8)">22</text>
<text x="211.3" y="51.8" transform="rotate(-90 211.3 51.8)">21</text>
<text x="214.8" y="51.8" transform="rotate(-90 214.8 51.8)">20</text>
<text x="218.4" y="51.8" transform="rotate(-90 218.4 51.8)">19</text>
<text x="295.3" y="49.3">GND</text>
<text x="309.7" y="51.1" transform="rotate(-90 309.7 51.1)">EP</text>
<text x="313.3" y="51.1" transform="rotate(-90 313.3 51.1)">EP</text>
<text x="32.8" y="56.4" transform="rotate(-90 32.8 56.4)">EP</text>
<text x="36.3" y="56.4" transform="rotate(-90 36.3 56.4)">EP</text>
<text x="39.8" y="54.6">VBUS</text>
<text x="147.1" y="58">BOOT0</text>
<text x="308.3" y="55.6" transform="rotate(-90 308.3 55.6)">6</text>
<text x="311.9" y="55.6" transform="rotate(-90 311.9 55.6)">7</text>
<text x="341.8" y="58.8" transform="rotate(-90 341.8 58.8)">29</text>
<text x="345.4" y="58.8" transform="rotate(-90 345.4 58.8)">28</text>
<text x="348.9" y="58.8" transform="rotate(-90 348.9 58.8)">27</text>
<text x="352.4" y="58.8" transform="rotate(-90 352.4 58.8)">26</text>
<text x="356" y="58.8" transform="rotate(-90 356 58.8)">25</text>
<text x="359.5" y="58.8" transform="rotate(-90 359.5 58.8)">24</text>
<text x="363" y="58.8" transform="rotate(-90 363 58.8)">23</text>
<text x="366.5" y="58.8" transform="rotate(-90 366.5 58.8)">22</text>
<text x="31.4" y="60.9" transform="rotate(-90 31.4 60.9)">9</text>
<text x="34.9" y="60.9" transform="rotate(-90 34.9 60.9)">8</text>
<text x="188.5" y="65.5">2</text>
<text x="188.5" y="62">1</text>
<text x="193" y="63.4">CLKIN</text>
<text x="202.1" y="61" transform="rotate(-90 202.1 61)">SDA</text>
<text x="205.7" y="60.4" transform="rotate(-90 205.7 60.4)">SCL</text>
<text x="209.2" y="62.8" transform="rotate(-90 209.2 62.8)">RESV</text>
<text x="212.7" y="62.8" transform="rotate(-90 212.7 62.8)">RESV</text>
<text x="216.3" y="65.2" transform="rotate(-90 216.3 65.2)">CPOUT</text>
<text x="219.6" y="63.4">GND</text>
<text x="219.8" y="62.8" transform="rotate(-90 219.8 62.8)">RESV</text>
<text x="229.3" y="65.5">17</text>
<text x="229.3" y="62">18</text>
<text x="343.3" y="65.2" transform="rotate(-90 343.3 65.2)">EP</text>
<text x="367.9" y="65.9" transform="rotate(-90 367.9 65.9)">NC</text>
<text x="188.5" y="69.1">3</text>
<text x="193" y="67">NC</text>
<text x="193" y="70.5">NC</text>
<text x="222.2" y="70.5">NC</text>
<text x="222.2" y="67">NC</text>
<text x="229.3" y="69.1">16</text>
<text x="346.8" y="67.9" transform="rotate(-90 346.8 67.9)">DTR</text>
<text x="350.3" y="68.1" transform="rotate(-90 350.3 68.1)">DSR</text>
<text x="353.8" y="67.9" transform="rotate(-90 353.8 67.9)">TXD</text>
<text x="357.4" y="68.1" transform="rotate(-90 357.4 68.1)">RXD</text>
<text x="360.9" y="67.6" transform="rotate(-90 360.9 67.6)">RTS</text>
<text x="364.4" y="67.7" transform="rotate(-90 364.4 67.7)">CTS</text>
<text x="188.5" y="72.6">4</text>
<text x="188.5" y="76.1">5</text>
<text x="193" y="74">NC</text>
<text x="193" y="77.5">NC</text>
<text x="222.2" y="77.5">NC</text>
<text x="222.2" y="74">NC</text>
<text x="229.3" y="76.1">14</text>
<text x="229.3" y="72.6">15</text>
<text x="327.8" y="77.9">2</text>
<text x="327.8" y="74.4">1</text>
<text x="332.3" y="75.8">DCD</text>
<text x="375.7" y="75.8">NC</text>
<text x="382.8" y="77.9">20</text>
<text x="382.8" y="74.4">21</text>
<text x="91.4" y="83.5" transform="rotate(-90 91.4 83.5)">29</text>
<text x="94.9" y="83.5" transform="rotate(-90 94.9 83.5)">28</text>
<text x="98.4" y="83.5" transform="rotate(-90 98.4 83.5)">27</text>
<text x="102" y="83.5" transform="rotate(-90 102 83.5)">26</text>
<text x="105.5" y="83.5" transform="rotate(-90 105.5 83.5)">25</text>
<text x="109" y="83.5" transform="rotate(-90 109 83.5)">24</text>
<text x="112.5" y="83.5" transform="rotate(-90 112.5 83.5)">23</text>
<text x="116.1" y="83.5" transform="rotate(-90 116.1 83.5)">22</text>
<text x="188.5" y="79.7">6</text>
<text x="193" y="81.1">AUX_DA</text>
<text x="219.8" y="81.1">VDD</text>
<text x="229.3" y="79.7">13</text>
<text x="327.8" y="81.4">3</text>
<text x="332.3" y="79.3">RI</text>
<text x="332.3" y="82.8">GND</text>
<text x="375.7" y="82.8">NC</text>
<text x="375.7" y="79.3">NC</text>
<text x="382.8" y="81.4">19</text>
<text x="92.8" y="89.9" transform="rotate(-90 92.8 89.9)">EP</text>
<text x="202.1" y="88.1" transform="rotate(-90 202.1 88.1)">AUX_CL</text>
<text x="205.7" y="88.1" transform="rotate(-90 205.7 88.1)">VLOGIC</text>
<text x="209.2" y="88.1" transform="rotate(-90 209.2 88.1)">AD0</text>
<text x="212.7" y="88.1" transform="rotate(-90 212.7 88.1)">REGOUT</text>
<text x="216.3" y="88.1" transform="rotate(-90 216.3 88.1)">FSYNC</text>
<text x="219.8" y="88.1" transform="rotate(-90 219.8 88.1)">INT</text>
<text x="327.8" y="84.9">4</text>
<text x="327.8" y="88.5">5</text>
<text x="332.3" y="86.4">D+</text>
<text x="332.3" y="89.9">D-</text>
<text x="375.7" y="89.9">NC</text>
<text x="375.7" y="86.4">NC</text>
<text x="382.8" y="88.5">17</text>
<text x="382.8" y="84.9">18</text>
<text x="96.3" y="92.6" transform="rotate(-90 96.3 92.6)">DTR</text>
<text x="99.8" y="92.8" transform="rotate(-90 99.8 92.8)">DSR</text>
<text x="103.4" y="92.6" transform="rotate(-90 103.4 92.6)">TXD</text>
<text x="106.9" y="92.8" transform="rotate(-90 106.9 92.8)">RXD</text>
<text x="110.4" y="92.3" transform="rotate(-90 110.4 92.3)">RTS</text>
<text x="113.9" y="92.3" transform="rotate(-90 113.9 92.3)">CTS</text>
<text x="117.5" y="90.6" transform="rotate(-90 117.5 90.6)">NC</text>
<text x="200.7" y="92.6" transform="rotate(-90 200.7 92.6)">7</text>
<text x="204.3" y="92.6" transform="rotate(-90 204.3 92.6)">8</text>
<text x="207.8" y="92.6" transform="rotate(-90 207.8 92.6)">9</text>
<text x="211.3" y="94.6" transform="rotate(-90 211.3 94.6)">10</text>
<text x="214.8" y="94.6" transform="rotate(-90 214.8 94.6)">11</text>
<text x="218.4" y="94.6" transform="rotate(-90 218.4 94.6)">12</text>
<text x="327.8" y="92">6</text>
<text x="327.8" y="95.5">7</text>
<text x="332.3" y="93.4">VDD</text>
<text x="375.7" y="93.4">NC</text>
<text x="382.8" y="95.5">15</text>
<text x="382.8" y="92">16</text>
<text x="77.4" y="99.1">1</text>
<text x="81.8" y="100.5">DCD</text>
<text x="125.2" y="100.5">NC</text>
<text x="132.3" y="99.1">21</text>
<text x="332.3" y="96.9">REGIN</text>
<text x="375.7" y="96.9">NC</text>
<text x="77.4" y="102.6">2</text>
<text x="77.4" y="106.1">3</text>
<text x="81.8" y="104">RI</text>
<text x="81.8" y="107.5">GND</text>
<text x="125.2" y="107.5">NC</text>
<text x="125.2" y="104">NC</text>
<text x="132.3" y="106.1">19</text>
<text x="132.3" y="102.6">20</text>
<text x="77.4" y="109.6">4</text>
<text x="77.4" y="113.2">5</text>
<text x="81.8" y="111.1">D+</text>
<text x="125.2" y="111.1">NC</text>
<text x="132.3" y="113.2">17</text>
<text x="132.3" y="109.6">18</text>
<text x="345.4" y="113.8" transform="rotate(-90 345.4 113.8)">8</text>
<text x="346.8" y="109.3" transform="rotate(-90 346.8 109.3)">VBUS</text>
<text x="348.9" y="113.8" transform="rotate(-90 348.9 113.8)">9</text>
<text x="350.3" y="109.3" transform="rotate(-90 350.3 109.3)">RST#</text>
<text x="353.8" y="109.3" transform="rotate(-90 353.8 109.3)">NC</text>
<text x="357.4" y="109.3" transform="rotate(-90 357.4 109.3)">SUSPEND#</text>
<text x="360.9" y="109.3" transform="rotate(-90 360.9 109.3)">SUSPEND</text>
<text x="364.4" y="109.3" transform="rotate(-90 364.4 109.3)">NC</text>
<text x="367.9" y="109.3" transform="rotate(-90 367.9 109.3)">NC</text>
<text x="77.4" y="116.7">6</text>
<text x="81.8" y="114.6">D-</text>
<text x="81.8" y="118.1">VDD</text>
<text x="125.2" y="118.1">NC</text>
<text x="125.2" y="114.6">NC</text>
<text x="132.3" y="116.7">16</text>
<text x="352.4" y="115.8" transform="rotate(-90 352.4 115.8)">10</text>
<text x="356" y="115.8" transform="rotate(-90 356 115.8)">11</text>
<text x="359.5" y="115.8" transform="rotate(-90 359.5 115.8)">12</text>
<text x="363" y="115.8" transform="rotate(-90 363 115.8)">13</text>
<text x="366.5" y="115.8" transform="rotate(-90 366.5 115.8)">14</text>
<text x="77.4" y="120.2">7</text>
<text x="81.8" y="121.6">REGIN</text>
<text x="125.2" y="121.6">NC</text>
<text x="132.3" y="120.2">15</text>
<text x="96.3" y="134" transform="rotate(-90 96.3 134)">VBUS</text>
<text x="99.8" y="134" transform="rotate(-90 99.8 134)">RST#</text>
<text x="103.4" y="134" transform="rotate(-90 103.4 134)">NC</text>
<text x="106.9" y="134" transform="rotate(-90 106.9 134)">SUSPEND#</text>
<text x="110.4" y="134" transform="rotate(-90 110.4 134)">SUSPEND</text>
<text x="113.9" y="134" transform="rotate(-90 113.9 134)">NC</text>
<text x="117.5" y="134" transform="rotate(-90 117.5 134)">NC</text>
<text x="94.9" y="138.5" transform="rotate(-90 94.9 138.5)">8</text>
<text x="98.4" y="138.5" transform="rotate(-90 98.4 138.5)">9</text>
<text x="102" y="140.5" transform="rotate(-90 102 140.5)">10</text>
<text x="105.5" y="140.5" transform="rotate(-90 105.5 140.5)">11</text>
<text x="109" y="140.5" transform="rotate(-90 109 140.5)">12</text>
<text x="112.5" y="140.5" transform="rotate(-90 112.5 140.5)">13</text>
<text x="116.1" y="140.5" transform="rotate(-90 116.1 140.5)">14</text>
<text x="41.9" y="196.1">1</text>
<text x="45.4" y="197.8">D</text>
<text x="59.6" y="197.8">RS</text>
<text x="65.4" y="196.1">8</text>
<text x="143.6" y="195.5">5V</text>
<text x="65.4" y="203.1">6</text>
<text x="65.4" y="199.6">7</text>
<text x="156.3" y="201">+</text>
<text x="41.9" y="206.7">4</text>
<text x="45.4" y="208.4">R</text>
<text x="55.4" y="204.9">CANL</text>
<text x="55.8" y="208.4">VREF</text>
<text x="65.4" y="206.7">5</text>
<text x="221.5" y="208.1">3</text>
<text x="210.4" y="211.6">2</text>
<text x="221.5" y="215.1">1</text>
</g>
<g font-size="3.2">
<text x="341.7" y="190.1">1</text>
<text x="380.5" y="190.1">1</text>
<text x="341.7" y="194.3">2</text>
<text x="341.7" y="197.8">3</text>
<text x="380.5" y="194.3">2</text>
<text x="380.5" y="197.8">3</text>
<text x="41.9" y="199.6">2</text>
<text x="45.4" y="201.4">GND CANH</text>
<text x="122.8" y="200" transform="rotate(-90 122.8 200)">1</text>
<text x="126.3" y="200" transform="rotate(-90 126.3 200)">2</text>
<text x="341.7" y="201.4">4</text>
<text x="380.5" y="201.4">4</text>
<text x="306.9" y="204.5">1</text>
<text x="306.9" y="208.1">2</text>
<text x="306.9" y="211.6">3</text>
<text x="341.7" y="220.1">1</text>
<text x="371.7" y="220.1">1</text>
<text x="341.7" y="224.3">2</text>
<text x="341.7" y="227.8">3</text>
<text x="371.7" y="224.3">2</text>
<text x="371.7" y="227.8">3</text>
<text x="46.7" y="233.3">1</text>
<text x="46.7" y="229.8">2</text>
<text x="341.7" y="231.4">4</text>
<text x="371.7" y="231.4">4</text>
</g>
<g font-size="3.2" fill="#f00">
<text x="41.9" y="203.1">3</text>
<text x="45.4" y="204.9">VCC</text>
</g>
</svg>
